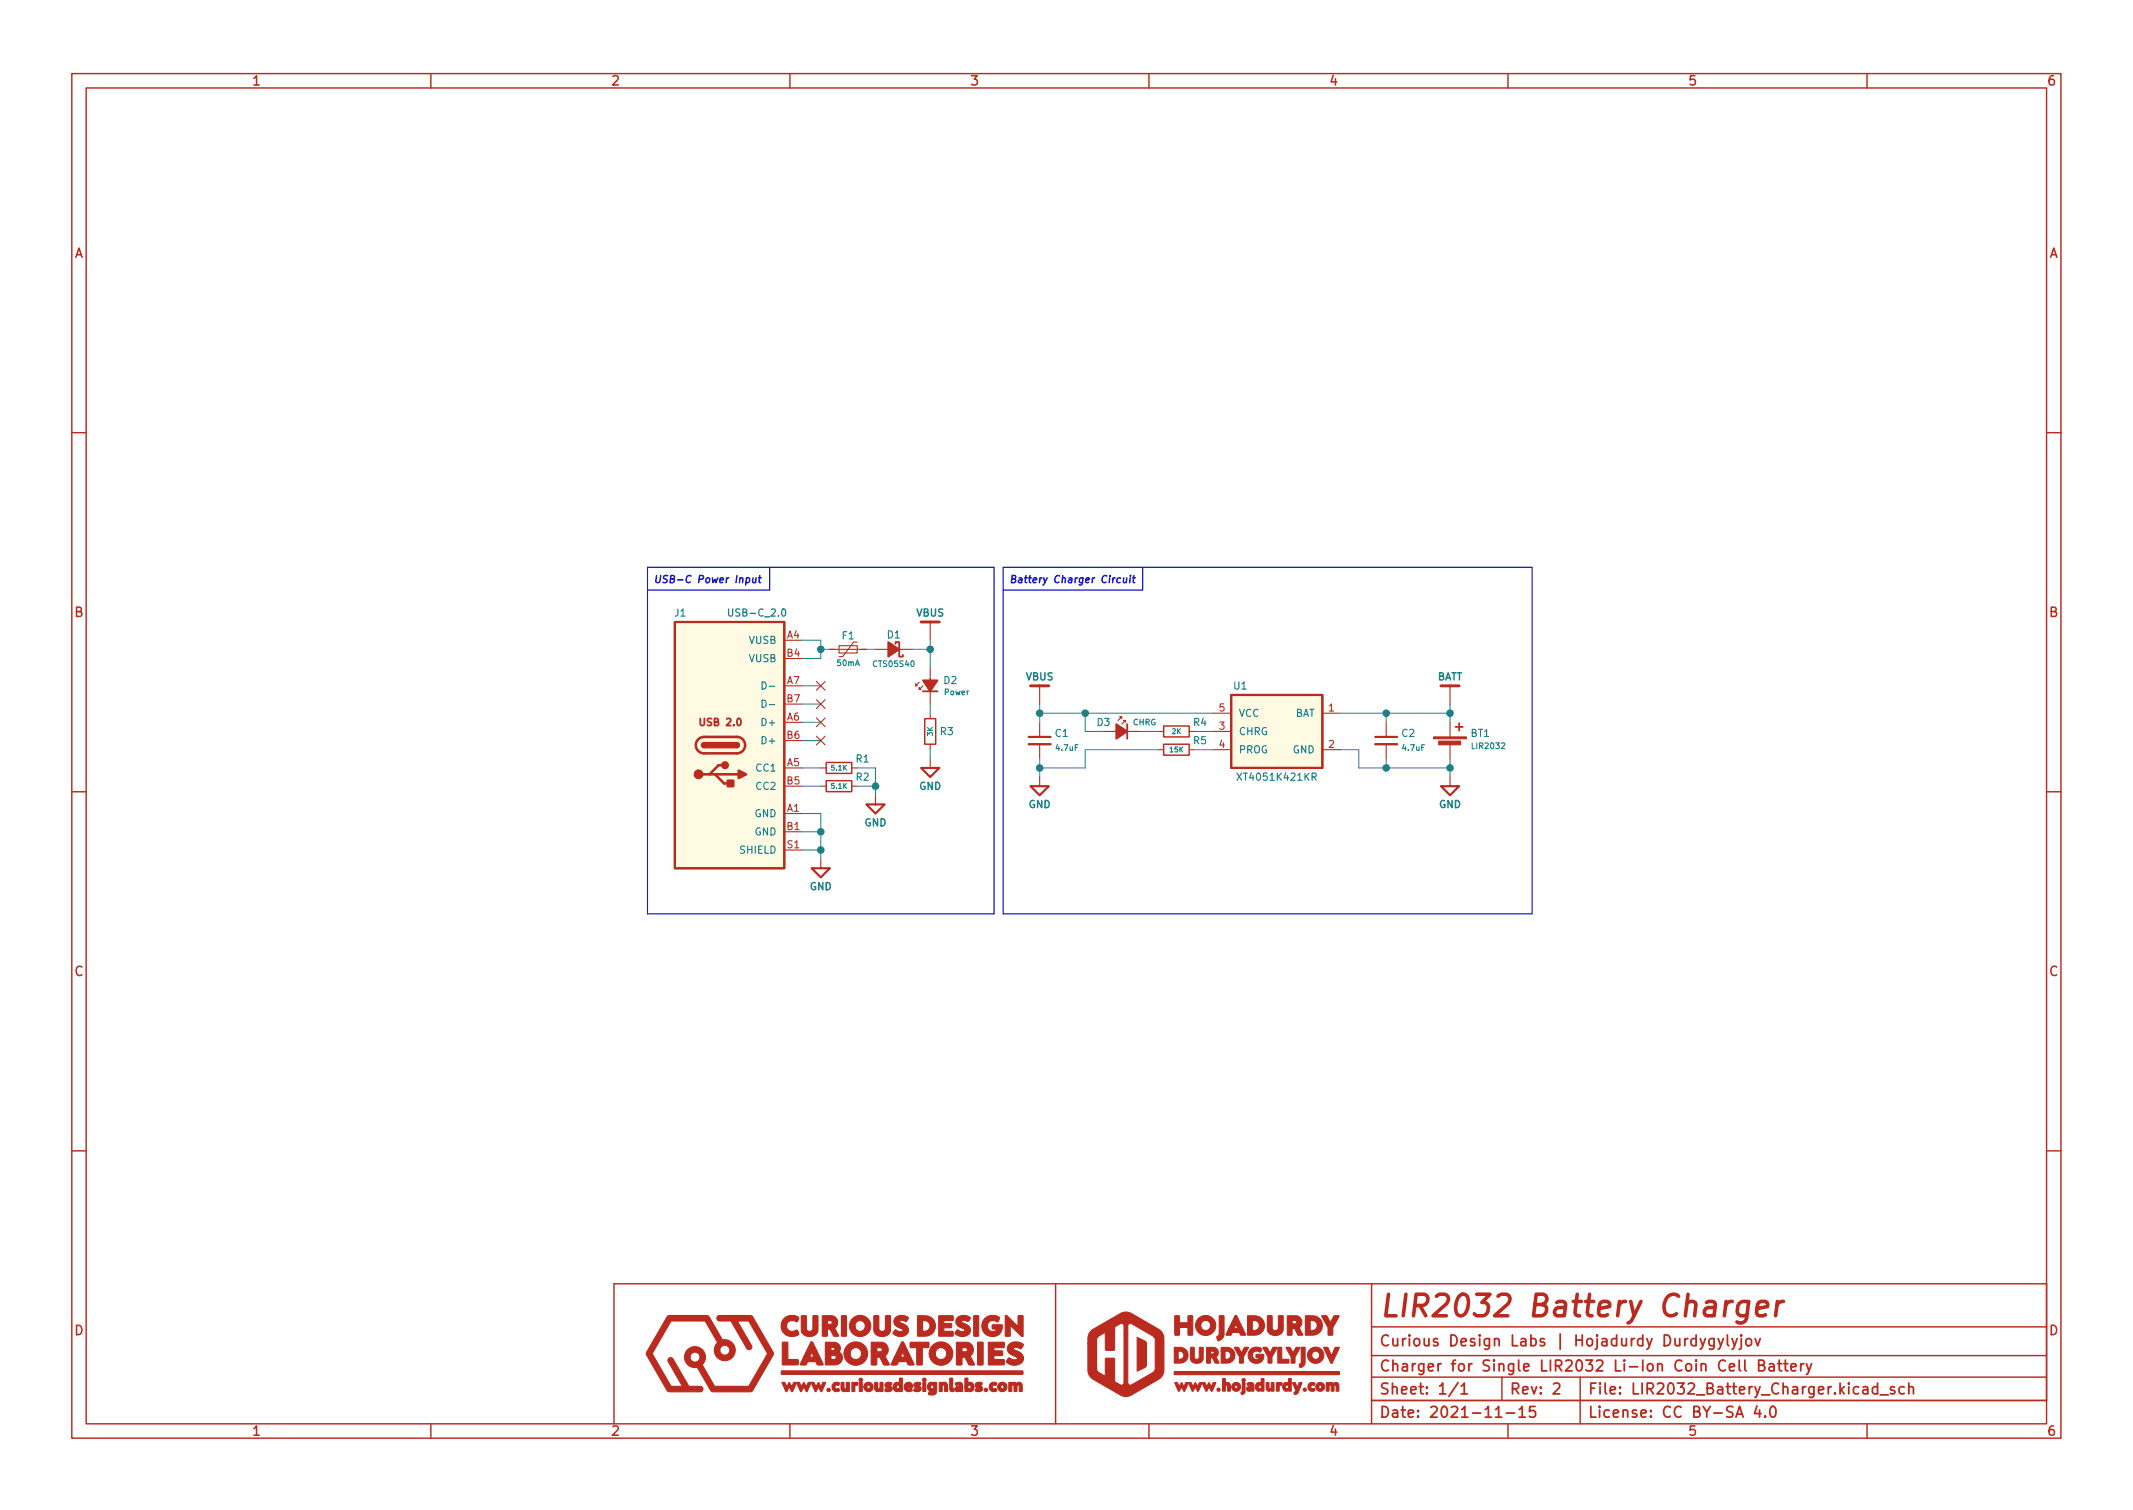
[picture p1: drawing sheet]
<svg xmlns="http://www.w3.org/2000/svg" width="297mm" height="210mm" viewBox="0 0 297 210" stroke-linecap="round" stroke-linejoin="round" font-family="sans-serif">
<g fill="none" stroke="#ba2a1f" stroke-width=".2">
<path d="M10 10.2h277v190.1h-277zM12 12.2h273v186.1h-273zM60 10.2v2M110 10.2v2M160 10.2v2M210 10.2v2M260 10.2v2M10 60.2h2M285 60.2h2M10 110.2h2M115.1 108.7h3.5v1.5h-3.5zM115.1 106.2h3.5v1.5h-3.5z"/>
<path d="M128.8 100.1h1.5v3.5h-1.5zM162.1 103.6h3.5v1.6h-3.5zM162.1 101.1h3.5v1.5h-3.5zM285 110.2h2M10 160.2h2M147 178.8v19.5M191 178.8h94v16.2h-94zM191 178.8h-105.5v19.5M285 160.2h2M60 198.3v2M110 198.3v2M160 198.3v2"/>
<path d="M191 188.8h94M191 184.8h94M191 195h94M191 191.8h94M191 195v3.3M209.2 191.8v3.2M210 198.3v2M220.1 191.8v6.5M260 198.3v2"/>
</g>
<g fill="none" stroke="#ba2a1f" stroke-width=".25">
<path d="M124.7 89.7v-.3h.5v2h.5v-.2M128.5 96.3h2.1M157 100.8v2.1M202.7 101.2h1M203.2 100.7v1M203.1 192.5l-1.3 1.9M203.5 193l.4-.4v1.5M203.5 194.1h.8M208.3 197.3h.8M209.8 196.8h1.1M211.6 196.3l.4-.5v1.5M211.6 197.3h.8"/>
<path d="M213.8 195.8h-.7l-.1 .7 .2-.1 .5 .1 .1 .2v.5l-.2 .1h-.4l-.2-.1M216.3 192.7l.3-.1 .5 .1a.41 .41 0 0 1 0 .5l-.8 .9h.9M236.2 186.5l-.4-.1-.3 .3v.4l.1 .2 .2 .1 .4-.1M236.2 185.9v1.5M236.8 186.4l.3 1M237.5 186.4l-.5 1.3-.2 .2M238.7 186.4v1.2a.41 .41 0 0 1-.6 .2M238.7 186.5l-.4-.1-.3 .3v.4l.1 .2 .2 .1 .4-.1M239.3 186.4l.3 1M240 186.4l-.5 1.3-.2 .2M240.3 189.5a.6 .6 0 0 0-.8 0 .6 .6 0 0 0-.2 .7 .56 .56 0 0 0 .3 .6 .56 .56 0 0 0 .7-.1M240.6 185.9v1.3l.2 .2"/>
<path d="M240.8 190.4l.8-.2-.1-.2-.4-.1-.3 .2 .1 .7 .2 .1 .4-.1M241.2 186.4l.4 1M241.9 186.4l-.5 1.3-.2 .2M242.2 189.4v1.3l.2 .2M242.5 186.4v1.3l-.1 .1-.2 .1M242.5 185.9l-.1 .1h.1h.1l-.1-.1v.1M243 189.4v1.3l.2 .2M243.3 186.5a.41 .41 0 0 1 .6 .2v.4a.41 .41 0 0 1-.4 .3 .41 .41 0 0 1-.4-.3v-.4zM244.4 186.4l.4 1 .3-1M244.7 195.8l-.4 1h.9M244.9 190.1l.7-.1a.36 .36 0 0 0 .1-.3 .36 .36 0 0 0-.3-.3h-.5v1.5h.6a.4 .4 0 0 0 .3-.4 .4 .4 0 0 0-.4-.4M245 196.3v1"/>
<path d="M245.8 197.2l.1 .1h-.1h-.1l.1-.1v.1M246.4 190l.2-.1 .4 .1 .1 .9M246.7 195.9a.36 .36 0 0 1 .5 .2 .77 .77 0 0 1-.4 1.2 1 1 0 0 1-.1-1.4zM247.1 190.2l-.5 .1a.29 .29 0 0 0-.3 .3 .29 .29 0 0 0 .3 .3l.5-.1M247.6 189.9h.5M247.8 189.4v1.3v.1l.3 .1M248.4 189.9h.6M248.6 189.4v1.3l.1 .1 .3 .1M249.4 190.4l.7-.2v-.2l-.5-.1-.2 .2 .1 .7 .1 .1 .5-.1M250.8 189.9v1M251.2 189.9l-.3 .1-.1 .2M251.6 189.9l.3 1"/>
<path d="M252.3 189.9l-.5 1.3-.2 .2M261.5 193.2l-.5-.1-.3 .3v.4l.2 .2 .1 .1 .5-.1M261.5 192.6v1.5M261.8 194.2h1.2M263.8 193.2l-.3-.1-.3 .2 .1 .2 .5 .2 .1 .1-.1 .2-.1 .1-.5-.1M265.2 193.2l-.5-.1-.2 .3v.4l.1 .2 .1 .1 .5-.1M265.8 193.2a.37 .37 0 0 1 .7 .1v.8M265.8 192.6v1.5"/>
</g>
<path d="M241.2 181.2a.89 .89 0 0 0-.9 .6M243.5 181.4a.99 .99 0 0 0-1.5 .4l-.1 .8 .2 .5 .3 .1h.6l.3-.1M243.5 181.2l-.3 2.4a.9 .9 0 0 1-1.3 .5M244.7 182.2l1.4-.3 .1-.3-.1-.2-.3-.2h-.6l-.3 .2-.1 .2-.2 1.2 .1 .3 .3 .1h.6l.3-.1M247.5 181.2l-.2 2M248.4 181.2a.89 .89 0 0 0-1 .6" fill="none" stroke="#ba2a1f" stroke-width=".5"/>
<g fill="#ba2a1f" stroke="#ba2a1f" stroke-width=".15">
<path d="M152 185.3l4.1-2.4 .7-.2 .7 .2 3.9 2.2a1.57 1.57 0 0 1 .7 1.5v4.3a2.4 2.4 0 0 1-1.5 1.6l-3.1 1.8-.9 .1-.6-.1-3.7-2.2a1.56 1.56 0 0 1-.8-1.2v-3.8h1.2v3.5l.1 .3 .3 .2 .8 .4v-2.3l.1-.1h1.2v3.2l.7 .5a.37 .37 0 0 0 .4 0 .37 .37 0 0 0 .2-.4v-6.6h.6v6.8a.47 .47 0 0 0 .8 .1l2.6-1.6 .3-.3 .1-4.2-.1-.3-.2-.3-3.1-1.7a.36 .36 0 0 0-.4 .4v1.1h-.6v-1.2a.49 .49 0 0 0-.8-.1l-.5 .3v3.1l-.1 .1h-1l-.2-.1v-2.3l-1 .6-.2 .3v.6h-1.2v-.5a1.58 1.58 0 0 1 .5-1.3z"/>
<path d="M173 192.5h.4v1.3a.32 .32 0 0 1-.2 .3 .32 .32 0 0 1-.4-.1v-.1l.2-.2z"/>
<path d="M180 192.5h.4l.3 .7 .2-.7h.2a.14 .14 0 0 1 .2 .1 .14 .14 0 0 1-.1 .1l-.3 .9a.46 .46 0 0 1-.7 .5 .24 .24 0 0 1 .2-.4z"/>
<path d="M163.6 192.5h.2a.6 .6 0 0 1 .4 .6l.3-.6 .4 .6 .1-.3a.27 .27 0 0 1 .2-.3 .27 .27 0 0 1 .3 .1l-.4 .8a.26 .26 0 0 1-.2 .3l-.4-.6-.1 .3a.29 .29 0 0 1-.3 .3z"/>
<path d="M165.5 192.5h.4l.2 .6 .3-.6 .4 .6 .1-.3a.27 .27 0 0 1 .2-.3 .27 .27 0 0 1 .3 .1l-.4 .8a.25 .25 0 0 1-.2 .3l-.3-.6-.2 .3a.29 .29 0 0 1-.3 .3z"/>
<path d="M167.4 192.5h.2a.61 .61 0 0 1 .4 .6l.3-.6 .4 .6 .1-.3a.27 .27 0 0 1 .2-.3 .27 .27 0 0 1 .3 .1l-.3 .8a.25 .25 0 0 1-.3 .3l-.3-.6-.3 .6a.19 .19 0 0 1-.2 0 .19 .19 0 0 1-.1-.2z"/>
<path d="M171.7 192.7a.61 .61 0 0 1 1 .1 .61 .61 0 0 1-.4 .9 .61 .61 0 0 1-.8-.6h.4a.21 .21 0 0 0 .3 .2 .21 .21 0 0 0 .1-.4 .22 .22 0 0 0-.4 .2h-.4z"/>
<path d="M173.7 192.6a.54 .54 0 0 1 .7-.1 .54 .54 0 0 1 .2 .6v.3a.2 .2 0 0 1-.1 .3 .2 .2 0 0 1-.2-.1l-.1 .1a.34 .34 0 0 1-.4 0 .34 .34 0 0 1-.2-.4l.5 .1 .1-.1v-.1l-.6 .1 .2-.2 .4-.1-.1-.2-.3 .1z"/>
<path d="M175.6 192h.4v1.6l-.1 .1a.17 .17 0 0 1-.2 0 .17 .17 0 0 1-.1-.1 .48 .48 0 0 1-.5 .1 .48 .48 0 0 1-.3-.6h.4a.22 .22 0 0 0 .3 .2 .22 .22 0 0 0 .1-.4 .22 .22 0 0 0-.4 .2h-.4a.48 .48 0 0 1 .3-.5 .48 .48 0 0 1 .5 .1z"/>
<path d="M176.3 192.5h.4v.8l.2 .1 .1-.2v-.7h.4v1.2h-.3v-.2a.44 .44 0 0 1-.6 .1 .44 .44 0 0 1-.2-.5z"/>
<path d="M179.4 192h.4v1.6l-.1 .1a.17 .17 0 0 1-.2 0 .17 .17 0 0 1 0-.1 .48 .48 0 0 1-.6 .1 .48 .48 0 0 1-.3-.6h.4a.22 .22 0 0 0 .3 .2 .22 .22 0 0 0 .1-.4 .22 .22 0 0 0-.4 .2h-.4a.48 .48 0 0 1 .3-.5 .48 .48 0 0 1 .5 .1z"/>
<path d="M182.3 192.7a.45 .45 0 0 1 .4-.3 .45 .45 0 0 1 .4 .3 .21 .21 0 0 1-.1 .2 .21 .21 0 0 1-.3 0 .27 .27 0 0 0-.1 .4 .27 .27 0 0 0 .4 0 .26 .26 0 0 1 .1 .4 .26 .26 0 0 1-.4 0 .63 .63 0 0 1-.5-.4 .63 .63 0 0 1 .1-.6z"/>
<path d="M183.4 192.7a.62 .62 0 0 1 1 .1 .62 .62 0 0 1-.4 .9 .62 .62 0 0 1-.7-.6h.3a.22 .22 0 0 0 .4 .2 .22 .22 0 0 0 0-.4 .22 .22 0 0 0-.4 .1l-.3 .1z"/>
<path d="M170.3 192h.3v.7a.43 .43 0 0 1 .6-.1 .43 .43 0 0 1 .1 .5v.6h-.3v-.7a.17 .17 0 0 0-.3-.1 .17 .17 0 0 0-.1 .2v.6h-.3z"/>
<path d="M177.7 192.6l.4-.1v.2a.23 .23 0 0 1 .3-.2 .23 .23 0 0 1 .2 .3 .23 .23 0 0 1-.4 .1l-.1 .8h-.3z"/>
<path d="M184.7 192.5h.3l.1 .2a.34 .34 0 0 1 .6 0 .48 .48 0 0 1 .6-.1 .48 .48 0 0 1 .2 .6l-.1 .5h-.3v-.6a.17 .17 0 0 0-.1-.2 .17 .17 0 0 0-.2 .1v.7h-.1h-.3v-.7a.16 .16 0 0 0-.2-.1 .16 .16 0 0 0-.1 .2v.5a.2 .2 0 0 1-.2 .1 .2 .2 0 0 1-.2-.1z"/>
<path d="M163.5 191h22.9h.1v.2v.2h-.2h-22.7z"/>
<path d="M181.2 187.6l.6 .1-.1 2.1a.56 .56 0 0 1-.7 .5 .48 .48 0 0 1 .2-.6z"/>
<path d="M184.3 187.6h.6l.5 1.2 .5-1.2h.6l-.8 1.9a.26 .26 0 0 1-.3 .3z"/>
<path d="M165.8 187.6h.3a.17 .17 0 0 1 .2 0 .17 .17 0 0 1 0 .2v1.3a.36 .36 0 0 0 .5 .2 .36 .36 0 0 0 .2-.4v-1.3h.5l.1 1.6a.91 .91 0 0 1-1 .6 .91 .91 0 0 1-.8-.8z"/>
<path d="M174.1 187.9a1.09 1.09 0 0 1 1.6 0 .25 .25 0 0 1-.1 .3 .25 .25 0 0 1-.3 0 .58 .58 0 0 0-.8 .1 .58 .58 0 0 0 .1 .8 .58 .58 0 0 0 .8-.1h-.5l.1-.4h1a1.09 1.09 0 0 1-1.2 1.2 1.09 1.09 0 0 1-.9-1.4z"/>
<path d="M182.4 187.9a1.13 1.13 0 0 1 1.8 .2 1.13 1.13 0 0 1-.7 1.7 1.13 1.13 0 0 1-1.4-1.1h.6a.55 .55 0 0 0 .8 .5 .55 .55 0 0 0 0-.9 .55 .55 0 0 0-.8 .3v.1h-.6l.1-.4z"/>
<path d="M168 187.6h1a.78 .78 0 0 1 .6 .6 .78 .78 0 0 1-.2 .8l.3 .6a.17 .17 0 0 1 0 .2 .17 .17 0 0 1-.2 0h-.3l-.4-.7h-.2v.7h-.6v-1.3h.8a.22 .22 0 0 0 .3-.2 .22 .22 0 0 0-.4-.2h-.1v.4h-.6z"/>
<path d="M171.9 187.6h.6l.4 .8 .4-.8h.3a.16 .16 0 0 1 .3 .1 .15 .15 0 0 1-.1 .2l-.3 .4a1.49 1.49 0 0 0-.3 1.4l-.1 .1h-.5a1.85 1.85 0 0 0-.5-1.7z"/>
<path d="M175.9 187.6h.5l.5 .8 .4-.8h.3a.15 .15 0 0 1 .2 .1 .15 .15 0 0 1-.1 .2l-.2 .4a1.49 1.49 0 0 0-.4 1.4l-.1 .1h-.4a1.85 1.85 0 0 0-.5-1.7z"/>
<path d="M179.1 187.6h.6l.4 .8 .4-.8h.3a.16 .16 0 0 1 .3 .1 .15 .15 0 0 1-.2 .2l-.2 .4a1.49 1.49 0 0 0-.4 1.4v.1h-.5a1.77 1.77 0 0 0-.5-1.7z"/>
<path d="M163.5 187.6h.9a1.11 1.11 0 0 1 1 1.3 1.11 1.11 0 0 1-1.3 .9h-.6v-1.7h.6v1.2h.1a.57 .57 0 0 0 .7-.6 .57 .57 0 0 0-.7-.6h-.7z"/>
<path d="M170.1 187.6h.8a1.11 1.11 0 0 1 1.1 1.3 1.11 1.11 0 0 1-1.4 .9h-.5v-1.7h.5v1.2h.2a.57 .57 0 0 0 .6-.6 .57 .57 0 0 0-.7-.6h-.6z"/>
<path d="M178 187.6h.5v1.7h1v.5h-1.5z"/>
<path d="M169.8 183.2l.7 .1v2.5a.81 .81 0 0 1-.9 .8 .43 .43 0 0 1 .1-.7z"/>
<path d="M166.9 183.6a1.4 1.4 0 0 1 2.2 .3 1.4 1.4 0 0 1-.8 2 1.4 1.4 0 0 1-1.8-1.3h.7a.68 .68 0 0 0 1 .5 .68 .68 0 0 0 .1-1.1 .68 .68 0 0 0-1.1 .5v.1h-.7a1.34 1.34 0 0 1 .4-1z"/>
<path d="M176.5 183.2h.7v1.8a.44 .44 0 0 0 .4 .3 .44 .44 0 0 0 .4-.4v-1.7h.6l.1 2a1.15 1.15 0 0 1-1.2 .8 1.15 1.15 0 0 1-1-.9z"/>
<path d="M163.6 183.2l.7 .1v.9h1.1v-1h.7v2.7h-.7v-1.1h-1.1v1.1h-.7z"/>
<path d="M172 183.2a.28 .28 0 0 1 .4 .3l1 2.2a.16 .16 0 0 1 .1 .2 .16 .16 0 0 1-.3 0h-.4l-.2-.4h-1l-.2 .4h-.5a.14 .14 0 0 1-.2-.1 .14 .14 0 0 1 .1-.1l.3-.7h1.3l-.3-.6-.3 .6h-.7z"/>
<path d="M179.3 183.2h.9a.91 .91 0 0 1 1 .5 .91 .91 0 0 1-.3 1.1l.4 .9a.13 .13 0 0 1 .1 .1 .13 .13 0 0 1-.1 .1h-.6l-.4-.9h-.4v.9h-.6v-2h.6v.4h.3a.26 .26 0 0 0 .4-.1 .26 .26 0 0 0-.3-.3h-1z"/>
<path d="M184.1 183.2h.7l.5 1 .5-1h.5a.13 .13 0 0 1 .2 .1 .13 .13 0 0 1-.1 .1l-.3 .6a1.93 1.93 0 0 0-.5 1.8l-.1 .1h-.5a2.2 2.2 0 0 0-.6-2z"/>
<path d="M173.7 183.2h1.2a1.38 1.38 0 0 1 1.2 1.7 1.38 1.38 0 0 1-1.8 1h-.6v-2h.7v1.4a.75 .75 0 0 0 1-.8 .7 .7 0 0 0-.8-.6h-.9z"/>
<path d="M181.8 183.2h1.1a1.38 1.38 0 0 1 1.2 1.7 1.38 1.38 0 0 1-1.7 1h-.6v-2h.7v1.4a.75 .75 0 0 0 .9-.8 .71 .71 0 0 0-.7-.6h-.9z"/>
<path d="M158.4 186.2l1.2 .6 .1 .8-.1 2.6-.1 .2-1.1 .5z"/>
<path d="M129.3 192.6l.5-.1 .2 .2 .1-.2h.3v1a.67 .67 0 0 1-.3 .7 .67 .67 0 0 1-.8-.1 .23 .23 0 0 1 .1-.3 .23 .23 0 0 1 .3 .1l.3-.1v-.2l-.2 .1a.53 .53 0 0 1-.6-.6h.4a.23 .23 0 0 0 .3 .2 .23 .23 0 0 0 0-.4 .23 .23 0 0 0-.3 .2h-.4z"/>
<path d="M92.9 183.3l.3-.1h5.4l.2 .2 1.8 3.2a1.46 1.46 0 0 1 1.8 1.2 1.46 1.46 0 0 1-1.4 1.7 1.46 1.46 0 0 1-1.5-1.5h.7v.1a.69 .69 0 0 0 1.1 .5 .69 .69 0 0 0-.1-1.2 .69 .69 0 0 0-1 .6h-.7l.1-.5 .3-.6-1.7-3h-4.8l-2.6 4.6 2.6 4.5h1.6l-1.9-3.4a.42 .42 0 0 1 .3-.6 .42 .42 0 0 1 .5 .5l2 3.5h1.7l.3 .3a.41 .41 0 0 1-.5 .5l-4.4-.1-3-5v-.4z"/>
<path d="M99.9 183.3l.4-.1h4.4l3 5.1v.3l-2.9 5-.2 .2h-5.5l-2-3.4a1.46 1.46 0 0 1-1.8-1.4h.8a.69 .69 0 0 0 1.1 .5 .69 .69 0 0 0-.1-1.1 .69 .69 0 0 0-1 .6l-.8-.1a1.48 1.48 0 0 1 2.1-1.2 1.48 1.48 0 0 1 .4 2.4l1.7 2.9h4.8l2.6-4.5-2.6-4.6h-1.6l1.9 3.3a.43 .43 0 0 1-.1 .7 .43 .43 0 0 1-.6-.4l-2.1-3.6h-1.7l-.3-.3z"/>
<path d="M108.9 192.5h.4l.3 .6 .3-.6 .4 .6 .1-.3a.34 .34 0 0 1 .1-.3 .34 .34 0 0 1 .4 0l-.5 1.3h-.2l-.3-.7-.2 .3a.27 .27 0 0 1-.2 .4z"/>
<path d="M110.9 192.5h.4l.3 .6 .3-.6 .4 .6 .1-.3a.35 .35 0 0 1 .2-.3 .35 .35 0 0 1 .3 0l-.5 1.3h-.1l-.4-.7-.1 .2a.39 .39 0 0 1-.3 .5z"/>
<path d="M113 192.5h.4l.2 .6 .4-.6 .3 .6 .3-.6h.1a.18 .18 0 0 1 .3 0 .18 .18 0 0 1-.1 .3l-.3 .6a.32 .32 0 0 1-.3 .4l-.3-.7-.4 .7h-.1z"/>
<path d="M116 192.7l.4-.2a.28 .28 0 0 1 .5 .2 .23 .23 0 0 1-.2 .2 .23 .23 0 0 1-.2 0 .29 .29 0 0 0-.1 .4 .29 .29 0 0 0 .4 0 .27 .27 0 0 1 .1 .4 .27 .27 0 0 1-.4 .1 .66 .66 0 0 1-.6-.4 .66 .66 0 0 1 .1-.7z"/>
<path d="M117.1 192.5a.23 .23 0 0 1 .3-.1 .23 .23 0 0 1 .1 .3v.6l.2 .1 .2-.2v-.7h.4l-.1 1.3a.21 .21 0 0 1-.2 0 .21 .21 0 0 1-.1-.2 .47 .47 0 0 1-.6 .1 .47 .47 0 0 1-.2-.6z"/>
<path d="M120.5 192.6a.65 .65 0 0 1 1 .2 .65 .65 0 0 1-.4 .9 .65 .65 0 0 1-.8-.6h.4a.23 .23 0 0 0 .4 .2 .23 .23 0 0 0 0-.4 .23 .23 0 0 0-.4 .2h-.4z"/>
<path d="M121.8 192.5h.4v.8a.16 .16 0 0 0 .2 .1 .16 .16 0 0 0 .1-.1v-.5a.23 .23 0 0 1 .2-.3 .23 .23 0 0 1 .3 .2v1l-.4 .1v-.2a.42 .42 0 0 1-.5 .2 .42 .42 0 0 1-.3-.4z"/>
<path d="M123.3 192.6l.5-.1a.23 .23 0 0 1 .3 .1 .23 .23 0 0 1 0 .3 .23 .23 0 0 1-.3-.1l-.1 .1a.43 .43 0 0 1 .5 .3 .43 .43 0 0 1-.2 .5l-.1 .1a.51 .51 0 0 1-.7-.2 .21 .21 0 0 1 .1-.2 .21 .21 0 0 1 .3 0h.2l-.1-.1a.41 .41 0 0 1-.4-.2 .41 .41 0 0 1 0-.5z"/>
<path d="M125.3 191.9h.4v1.8l-.4 .1v-.2a.51 .51 0 0 1-.7 .1 .51 .51 0 0 1-.2-.6h.4a.23 .23 0 0 0 .4 .2 .23 .23 0 0 0 0-.4 .23 .23 0 0 0-.4 .2h-.4a.51 .51 0 0 1 .2-.6 .51 .51 0 0 1 .6 .1z"/>
<path d="M126.1 192.6l.5-.1a.59 .59 0 0 1 .5 .7h-.8a.49 .49 0 0 0 .7 .2v.2a.65 .65 0 0 1-.7 .1 .65 .65 0 0 1-.4-.7h.8a.19 .19 0 0 0-.2-.2 .19 .19 0 0 0-.2 .2h-.4z"/>
<path d="M127.4 192.6l.4-.1a.29 .29 0 0 1 .4 .2 .36 .36 0 0 1-.5 .1v.1l.5 .3a.51 .51 0 0 1-.2 .5 .51 .51 0 0 1-.5 .1l-.3-.2a.24 .24 0 0 1 .2-.3 .24 .24 0 0 1 .3 .1l.2-.1-.5-.1-.1-.2z"/>
<path d="M132.3 191.9h.4v1.4l.1 .1 .1 .2-.1 .1-.1 .1a.41 .41 0 0 1-.4-.6z"/>
<path d="M133 192.6h.1a.54 .54 0 0 1 .7-.1 .54 .54 0 0 1 .2 .5v.7v.1a.18 .18 0 0 1-.2 0 .18 .18 0 0 1-.1-.2 .37 .37 0 0 1-.5 .2 .37 .37 0 0 1-.2-.4h.4a.12 .12 0 0 0 .2 0 .12 .12 0 0 0 0-.2l-.2 .2h-.4l.2-.3a.29 .29 0 0 0 .4-.2h-.4z"/>
<path d="M134.4 191.9h.4v.7a.54 .54 0 0 1 .7 0 .54 .54 0 0 1 .1 .7 .48 .48 0 0 1-.3 .5 .48 .48 0 0 1-.5-.2l-.1 .2-.3-.1v-.6h.4a.23 .23 0 0 0 .3 .2 .23 .23 0 0 0 0-.4 .23 .23 0 0 0-.3 .2h-.4z"/>
<path d="M135.9 192.6l.3-.1h.4a.2 .2 0 0 1 .2 .2 .2 .2 0 0 1-.2 .2h-.4l.2 .1a.43 .43 0 0 1 .4 .5 .43 .43 0 0 1-.6 .3h-.1a.22 .22 0 0 1-.3-.1 .22 .22 0 0 1 .1-.3h.5l-.5-.3a.37 .37 0 0 1 0-.5z"/>
<path d="M137.9 192.7l.4-.2a.34 .34 0 0 1 .5 .2l-.1 .2a.3 .3 0 0 0-.4 0 .3 .3 0 0 0 0 .4 .3 .3 0 0 0 .4 0v.1a.23 .23 0 0 1 .1 .3 .23 .23 0 0 1-.3 .1h-.1a.66 .66 0 0 1-.6-.4 .66 .66 0 0 1 .1-.7z"/>
<path d="M139.1 192.6a.64 .64 0 0 1 1 .2 .64 .64 0 0 1-.3 .9 .64 .64 0 0 1-.9-.6h.5a.23 .23 0 0 0 .3 .2 .23 .23 0 0 0 0-.4 .23 .23 0 0 0-.3 .2h-.5z"/>
<path d="M118.6 192.5h.4v.1l.3-.1a.23 .23 0 0 1 .2 .3 .23 .23 0 0 1-.4 .1l-.1 .8h-.3z"/>
<path d="M119.7 192.5h.4l-.1 1.3-.3-.1z"/>
<path d="M128.5 192.5a.22 .22 0 0 1 .3-.1 .22 .22 0 0 1 .1 .3v1l-.4 .1z"/>
<path d="M130.8 192.5h.4v.2l.2-.2a.46 .46 0 0 1 .6 .6v.6l-.1 .1a.2 .2 0 0 1-.3 0 .2 .2 0 0 1-.1-.2v-.6l-.1-.1-.2 .1v.7h-.4z"/>
<path d="M140.5 192.5h.3l.1 .2 .3-.2a.38 .38 0 0 0 .6 0 .49 .49 0 0 1 .6 .6l-.1 .6h-.4v-.7l-.1-.1-.2 .1v.4a.25 .25 0 0 1-.2 .4 .27 .27 0 0 1-.2-.5v-.3l-.2-.1-.1 .1v.7h-.4z"/>
<path d="M108.8 190.9h33.5h.2v.3l-.1 .2h-.2h-33.2l-.2-.1z"/>
<path d="M118 187.3a1.64 1.64 0 0 1 2.6 .4 1.64 1.64 0 0 1-1 2.4 1.64 1.64 0 0 1-2.1-1.6h.9a.79 .79 0 0 0 1.2 .7 .79 .79 0 0 0 0-1.4 .79 .79 0 0 0-1.2 .6l-.9 .1 .2-.7z"/>
<path d="M129.9 187.4a1.64 1.64 0 0 1 2.5 .2 1.64 1.64 0 0 1-.9 2.5 1.64 1.64 0 0 1-2.1-1.6h.9a.79 .79 0 0 0 1.1 .6 .79 .79 0 0 0 0-1.3 .79 .79 0 0 0-1.1 .6l-.9 .1a1.6 1.6 0 0 1 .5-1.1z"/>
<path d="M140.6 187.2a1.46 1.46 0 0 1 1.9 .1l-.1 .2a.36 .36 0 0 1-.3 .3 .36 .36 0 0 1-.4-.1 .34 .34 0 0 0-.3-.1 .34 .34 0 0 0-.2 .3l.3 .2a1.09 1.09 0 0 1 1 1.3l-.1 .2a1.47 1.47 0 0 1-2.3 0l.1-.1a.38 .38 0 0 1 .4-.4 .7 .7 0 0 0 1.1 0l-.3-.2a1.24 1.24 0 0 1-1.1-1.2z"/>
<path d="M112.9 186.9h.3l1.3 2.8a.19 .19 0 0 1 .2 .2 .19 .19 0 0 1-.2 .2h-.1a.45 .45 0 0 1-.6-.2l-.2-.3h-1.1l-.1 .2a.34 .34 0 0 1-.5 .3h-.2a.18 .18 0 0 1-.3-.1 .18 .18 0 0 1 .1-.3l.4-.7h1.4l-.3-.7-.3 .7h-.8z"/>
<path d="M121.3 186.9h1.5a1.08 1.08 0 0 1 .9 .8 1.08 1.08 0 0 1-.4 1.1l.5 1.2h-.8l-.5-1h-.4v1h-.7l-.1-1.8h1.2a.29 .29 0 0 0 .4-.3 .29 .29 0 0 0-.4-.2h-.4v.5h-.8z"/>
<path d="M125.6 186.9h.2l1.4 2.8a.19 .19 0 0 1 .1 .2 .19 .19 0 0 1-.1 .2h-.1a.54 .54 0 0 1-.7-.2l-.1-.3h-1.2l-.1 .2a.34 .34 0 0 1-.5 .3h-.2a.16 .16 0 0 1-.2-.1 .16 .16 0 0 1 .1-.2l.4-.8h1.4l-.3-.7-.3 .7h-.8z"/>
<path d="M126.8 186.9l2.6 .1-.1 .6-.9 .1v2.3l-.5 .1a.17 .17 0 0 1-.2-.1 .17 .17 0 0 1 0-.1v-2.2l-.9-.1z"/>
<path d="M133.2 186.9h1.5a1.08 1.08 0 0 1 .8 .8 1.08 1.08 0 0 1-.4 1.1l.5 1a.18 .18 0 0 1 .1 .2 .18 .18 0 0 1-.3 .1l-.5-.1-.5-1h-.4v.9a.18 .18 0 0 1-.1 .2 .18 .18 0 0 1-.2 0l-.5-.1v-1.8h1.2a.29 .29 0 0 0 .3-.3 .29 .29 0 0 0-.4-.2h-.3v.5h-.8z"/>
<path d="M136.1 186.9h.8v3.1l-.1 .1-.7-.1z"/>
<path d="M109 186.9h.7v2.4h1.4l.1 .3-.1 .4h-2.2z"/>
<path d="M114.9 186.9h1.3a.81 .81 0 0 1 .7 .5 .81 .81 0 0 1-.1 .8l.1 .1a1.03 1.03 0 0 1 .3 1.3 1.03 1.03 0 0 1-1.3 .5l-.9-.1-.1-.7h1.3a.29 .29 0 0 0 .2-.4 .29 .29 0 0 0-.3-.2h-.4v.6h-.8v-1.3h1.2a.23 .23 0 0 0 .1-.3 .23 .23 0 0 0-.3-.1h-.2v.4h-.8z"/>
<path d="M137.6 186.9h2.1a.48 .48 0 0 1 .1 .7l-1.4 .1v.4h1.2v.2a.27 .27 0 0 1 0 .4 .27 .27 0 0 1-.3 .1h-.9v.5h1.4l.1 .5a.18 .18 0 0 1-.1 .2 .18 .18 0 0 1-.2 .1l-2-.1z"/>
<path d="M109.2 183.6a1.42 1.42 0 0 1 2-.1v.2a.29 .29 0 0 1-.2 .4 .29 .29 0 0 1-.4-.2 .79 .79 0 0 0-1 .9 .79 .79 0 0 0 1.3 .4l.3 .4a.23 .23 0 0 1 0 .2 .23 .23 0 0 1-.2 .1 1.51 1.51 0 0 1-1.9-.3 1.51 1.51 0 0 1 .1-2z"/>
<path d="M118.7 183.6a1.48 1.48 0 0 1 2.3 .2 1.48 1.48 0 0 1-.8 2.2 1.48 1.48 0 0 1-1.9-1.3h.8a.71 .71 0 0 0 1.1 .5 .71 .71 0 0 0 0-1.2 .71 .71 0 0 0-1.1 .6v.1h-.8l.1-.6z"/>
<path d="M124.7 183.5a1.21 1.21 0 0 1 1.8 .1 .4 .4 0 0 1-.4 .4 .48 .48 0 0 0-.8 .1l.2 .1a1.06 1.06 0 0 1 1 1.2 1.26 1.26 0 0 1-2.1 .2l.1-.2a.26 .26 0 0 1 .2-.2 .26 .26 0 0 1 .3 .1 .44 .44 0 0 0 .7-.1l-.3-.3a.91 .91 0 0 1-.7-1.4z"/>
<path d="M133.4 183.4a1.21 1.21 0 0 1 1.7 .2 .37 .37 0 0 1-.2 .4 .37 .37 0 0 1-.4-.1h-.2a.22 .22 0 0 0-.3-.1 .22 .22 0 0 0 0 .3l.4 .2a.9 .9 0 0 1 .7 1.1 .9 .9 0 0 1-1 .7 .86 .86 0 0 1-1.1-.5v-.1a.31 .31 0 0 1 .4-.3 .61 .61 0 0 0 1 0l-.3-.2a.98 .98 0 0 1-.9-1.3z"/>
<path d="M140 183.2h.2l1.6 1.5v-1.5h.7v2.9h-.2l-1.6-1.5v1.4h-.7z"/>
<path d="M111.6 183.2h.7v1.8a.47 .47 0 0 0 .5 .4 .47 .47 0 0 0 .4-.4v-1.8h.1h.6v1.7a1.2 1.2 0 0 1-.7 1.1 1.2 1.2 0 0 1-1.3-.2l-.3-.5z"/>
<path d="M121.7 183.2h.7v1.9l.2 .2 .2 .1 .3-.1 .2-.3v-1.8h.7v2.1a1.23 1.23 0 0 1-1.2 .8 1.23 1.23 0 0 1-1.1-.9z"/>
<path d="M137.2 183.6a1.47 1.47 0 0 1 2-.1v.1a.31 .31 0 0 1-.4 .4 .78 .78 0 0 0-1 0 .78 .78 0 0 0-.2 1 .78 .78 0 0 0 1.1 .3l.1-.2-.6-.1v-.5h1.3l.1 .1a1.43 1.43 0 0 1-1.6 1.5 1.43 1.43 0 0 1-1.2-1.8z"/>
<path d="M114.5 183.2h1.4a.98 .98 0 0 1 .7 .8 .98 .98 0 0 1-.3 1l.4 .9a.14 .14 0 0 1 .1 .2 .14 .14 0 0 1-.2 0l-.5-.1-.5-.9h-.4v.9h-.7v-1.6h1.1a.27 .27 0 0 0 .3-.3 .27 .27 0 0 0-.4-.2h-.3v.5h-.7z"/>
<path d="M117.2 183.2h.7v2.8l-.1 .1-.6-.1z"/>
<path d="M135.6 183.2h.7v2.8l-.1 .1-.6-.1z"/>
<path d="M127.8 183.2h1.1a1.44 1.44 0 0 1 1.4 1.6 1.44 1.44 0 0 1-1.7 1.3l-.8-.1v-.6h.9a.75 .75 0 0 0 .8-.8 .75 .75 0 0 0-.9-.7h-.1v1.5h-.7z"/>
<path d="M130.7 183.2h2v.7h-1.3v.4h1.1v.2v.4h-1.1v.5h1.3v.4a.19 .19 0 0 1 0 .2 .19 .19 0 0 1-.1 .1l-1.9-.1z"/>
<path d="M97.8 103.5l.2-.1v.7l-.3-.2z"/>
<path d="M102.6 103.4l.3 .1 .1 .3-.1 .2-.3 .1z"/>
<path d="M98 103.4h4.6v.7h-4.6z"/>
<path d="M199.6 102.6h4.6v.3h-4.6z"/>
<path d="M200.4 103.2h3v.5h-3z"/>
<circle cx="169.7" cy="193.5" r=".22"/>
<circle cx="181.7" cy="193.5" r=".22"/>
<circle cx="173.2" cy="192.2" r=".23"/>
<circle cx="115.4" cy="193.5" r=".24"/>
<circle cx="137.3" cy="193.5" r=".24"/>
<circle cx="119.9" cy="192.1" r=".25"/>
<circle cx="128.7" cy="192.1" r=".24"/>
</g>
<path d="M128.3 86.6h2.5M143.5 95.5h2.5M200.7 95.5h2.5" fill="none" stroke="#ba2a1f" stroke-width=".4"/>
<g fill="none" stroke="#ba2a1f" stroke-width=".15">
<path d="M109.2 89.1h2.6M109.2 95.5h2.6M109.2 91.7h2.6M109.2 98h2.6M113.7 100l1.2 1.2M113.7 94.9l1.2 1.2M113.7 97.4l1.2 1.2M114.9 100l-1.2 1.2M114.9 94.9l-1.2 1.2M114.9 97.4l-1.2 1.2M115.6 90.4h5M116.8 89.9h2.6v1h-2.6z"/>
<path d="M119.4 89.4h-.5l-1.6 2h-.5M121.9 90.4h5.1M128 95l-.5 .5v-.3v.3h.3M128.5 95.5l-.5 .5v-.2v.2h.3M129.5 86.6v2.5M129.5 93v5M129.5 99.3v.8M144.8 95.5v2.5M168.9 99.3h2.5M184.1 99.3h2.6M201.9 95.5v2.5M109.2 113.3h2.6"/>
<path d="M109.2 106.9h2.6M109.2 100.6h2.6M109.2 115.8h2.6M109.2 109.5h2.6M109.2 103.1h2.6M109.2 118.4h2.6M113.7 102.5l1.2 1.2M114.3 119.6v1.3M114.3 106.9h.8M114.3 109.5h.8M114.9 102.5l-1.2 1.2M118.6 106.9h.8"/>
<path d="M118.6 109.5h.8M121.9 110.7v1.3M129.5 103.6v.8M129.5 105.7v1.2M144.8 100.6v2M144.8 103.6v2.1M144.8 108.2v1.3M153.7 101.8h5M156.2 100.1v-.3h-.2h.2l-.5 .5M156.7 100.6v-.3h-.2h.2l-.5 .5M161.3 101.8h.8M161.3 104.4h.8"/>
<path d="M165.6 101.8h.8M165.6 104.4h.8M168.9 101.8h2.5M168.9 104.4h2.5M184.1 104.4h2.6M193 100.6v2M193 103.6v2.1M201.9 100.6v2.2M201.9 103.5v2.2M201.9 108.2v1.3"/>
</g>
<g fill="#ba2a1f" stroke="#ba2a1f" stroke-width=".25">
<path d="M155.4 100.8l1.6 1-1.6 1.1z"/>
<path d="M123.7 89.4l1.5 1-1.5 1z"/>
<path d="M128.5 94.7h2.1l-1.1 1.6z"/>
</g>
<path d="M143.3 103.6h3M191.5 103.6h3.1" fill="none" stroke="#ba2a1f" stroke-width=".33"/>
<path d="M94 86.6h15.2v34.3h-15.2zM171.4 96.8h12.7v10.1h-12.7zM120.6 112h2.6l-1.3 1.3zM128.3 106.9h2.5l-1.3 1.3zM143.3 102.6h3M143.5 109.5h2.5l-1.2 1.2zM191.5 102.6h3.1M200.7 109.5h2.5l-1.3 1.2zM113 120.9h2.6l-1.3 1.3z" fill="none" stroke="#ba2a1f" stroke-width=".3"/>
<g fill="#fffae1" stroke="#fffae1" stroke-width=".14">
<path d="M94 86.6h15.2v34.3h-15.2z"/>
<path d="M171.4 96.8h12.7v10.1h-12.7z"/>
</g>
<g fill="#ba2a1f" stroke="#ba2a1f" stroke-width=".36">
<path d="M102.9 107.3l1 .5-1 .5z"/>
<path d="M101.3 108.7h.8v.8h-.8z"/>
<circle cx="97.3" cy="107.8" r=".51"/>
<circle cx="101" cy="106.5" r=".38"/>
</g>
<path d="M97.3 107.8h5.6M99.6 107.8l1.2 1.3h.8M100.8 106.5h-.7l-1.3 1.3M102.6 102.6h-4.6a1.14 1.14 0 0 0-1.1 1.2 1.14 1.14 0 0 0 1.1 1.1h4.6M102.6 102.6a1.14 1.14 0 0 1 1.2 1.2 1.14 1.14 0 0 1-1.2 1.1" fill="none" stroke="#ba2a1f" stroke-width=".36"/>
<path d="M106.1 95a.51 .51 0 0 1 .6 .5 .51 .51 0 0 1-.6 .5zM106.1 97.5a.51 .51 0 0 1 .6 .5 .51 .51 0 0 1-.6 .5zM107.1 95.6h.8M107.1 98.1h.8M182.7 108.2l.5-.1 .1-.1v-.3h-.6v1M183 108.2l.3 .5" fill="none" stroke="#008484" stroke-width=".15"/>
<path d="M101.5 84.8v.8l.1 .2h.2l.2-.2v-.8M108.9 84.9l.2-.1a.53 .53 0 0 1 .3 .5 .53 .53 0 0 1-.3 .5l-.2-.1-.1-.3z" fill="none" stroke="#008484" stroke-width=".17"/>
<path d="M104 80.5h.3l.1 .4-.2 .2h-.3M104.9 80.5l-.1 .6h.3l.1-.1M105.3 80.5l-.1 .6M105.6 80.5h.4M105.8 80.1l-.1 .9 .2 .1M156.5 80.5v.6h.2l.1-.1M156.9 80.5l-.1 .6M157.4 80.5l-.1 .6M157.4 80.1v.1M157.7 80.5h.4M157.9 80.1l-.1 .9 .2 .1" fill="none" stroke="#0000c2" stroke-width=".2"/>
<path d="M90.2 79h48.2v48.2h-48.2zM107.2 79v3.2h-17M139.7 79h73.7v48.2h-73.7zM159.1 79v3.2h-19.4" fill="none" stroke="#0000c2" stroke-width=".15"/>
<g fill="none" stroke="#437584" stroke-width=".15">
<path d="M111.8 89.1h2.5v2.6h-2.5M111.8 95.5h2.5M111.8 98h2.5M114.3 90.4h1.3M120.6 90.4h1.3M127 90.4h2.5M129.5 89.1v3.9M129.5 98v1.3M144.8 99.3h24.1M144.8 98v2.6M151.1 99.3v2.5h2.6M186.7 99.3h15.2"/>
<path d="M193 99.3v1.3M201.9 98v2.6M111.8 106.9h2.5M111.8 113.3h2.5v6.3M111.8 118.4h2.5M111.8 115.8h2.5M111.8 109.5h2.5M111.8 103.1h2.5M111.8 100.6h2.5M119.4 106.9h2.5v3.8M119.4 109.5h2.5M129.5 104.4v1.3"/>
<path d="M144.8 105.7v2.5M158.7 101.8h2.6M161.3 104.4h-10.2v2.5h-6.3M166.4 104.4h2.5M166.4 101.8h2.5M186.7 104.4h2.5v2.5h12.7M193 105.7v1.2M201.9 105.7v2.5"/>
</g>
<g fill="#437584" stroke="#437584" stroke-width=".15">
<circle cx="201.9" cy="99.3" r=".46"/>
<circle cx="151.1" cy="99.3" r=".46"/>
<circle cx="201.9" cy="106.9" r=".46"/>
<circle cx="193" cy="99.3" r=".46"/>
<circle cx="193" cy="106.9" r=".46"/>
<circle cx="114.3" cy="118.4" r=".46"/>
<circle cx="114.3" cy="115.8" r=".46"/>
<circle cx="121.9" cy="109.5" r=".46"/>
<circle cx="114.3" cy="90.4" r=".46"/>
<circle cx="129.5" cy="90.4" r=".46"/>
<circle cx="144.8" cy="99.3" r=".46"/>
<circle cx="144.8" cy="106.9" r=".46"/>
</g>
<text font-size="4.2" fill="#ba2a1f" x="192" y="183.4">LIR2032 Battery Charger</text>
<g font-size="2.1" fill="#ba2a1f">
<text x="192" y="187.5">Curious Design Labs | Hojadurdy Durdygylyjov</text>
<text x="192" y="191">Charger for Single LIR2032 Li-Ion Coin Cell Battery</text>
<text x="192" y="197.4">Date: 2021-11-15</text>
<text x="192" y="194.2">Sheet: 1/1</text>
<text x="210.2" y="194.2">Rev: 2</text>
<text x="221.1" y="194.2">File: LIR2032_Battery_Charger.kicad_sch</text>
<text x="221.1" y="197.4">License: CC BY-SA 4.0</text>
</g>
<g font-size="1.8" fill="#ba2a1f">
<text x="35" y="11.9">1</text>
<text x="85" y="11.9">2</text>
<text x="135" y="11.9">3</text>
<text x="185" y="11.9">4</text>
<text x="235" y="11.9">5</text>
<text x="285" y="11.9">6</text>
<text x="10.3" y="35.9">A</text>
<text x="285.3" y="35.9">A</text>
<text x="10.3" y="85.9">B</text>
<text x="285.3" y="85.9">B</text>
<text x="10.3" y="135.9">C</text>
<text x="285.3" y="135.9">C</text>
<text x="10.3" y="185.9">D</text>
<text x="285.3" y="185.9">D</text>
<text x="35" y="199.9">1</text>
<text x="85" y="199.9">2</text>
<text x="135" y="199.9">3</text>
<text x="185" y="199.9">4</text>
<text x="235" y="199.9">5</text>
<text x="285" y="199.9">6</text>
</g>
<g font-size="1.4" fill="#0000c2">
<text x="90.9" y="81.2">USB-C Power Input</text>
<text x="140.5" y="81.2">Battery Charger Circuit</text>
</g>
<g font-size="1.4" fill="#008484">
<text x="94" y="85.8">J1</text>
<text x="101.9" y="85.8">USB-C_2.0</text>
<text x="104.3" y="89.6">VUSB</text>
<text x="117.3" y="89">F1</text>
<text x="123.6" y="88.9">D1</text>
<text x="127.6" y="85.8">VBUS</text>
<text x="104.3" y="92.2">VUSB</text>
<text x="131.4" y="95.2">D2</text>
<text x="142.8" y="94.7">VBUS</text>
<text x="171.8" y="96">U1</text>
<text x="200.1" y="94.7">BATT</text>
<text x="106.4" y="101.1">D+</text>
<text x="152.8" y="101.1">D3</text>
<text x="166.2" y="101.1">R4</text>
<text x="172.5" y="99.8">VCC</text>
<text x="180.3" y="99.8">BAT</text>
<text x="105.4" y="107.4">CC1</text>
<text x="106.4" y="103.6">D+</text>
<text x="119.2" y="106.2">R1</text>
<text x="131" y="102.3">R3</text>
<text x="147" y="102.6">C1</text>
<text x="166.2" y="103.6">R5</text>
<text x="172.5" y="102.3">CHRG</text>
<text x="172.5" y="104.9">PROG</text>
<text x="180.1" y="104.9">GND</text>
<text x="195.2" y="102.6">C2</text>
<text x="204.8" y="102.6">BT1</text>
<text x="105.1" y="113.8">GND</text>
<text x="105.4" y="110">CC2</text>
<text x="119.2" y="108.7">R2</text>
<text x="128" y="110">GND</text>
<text x="143.2" y="112.5">GND</text>
<text x="172.7" y="108.7">XT4051K421KR</text>
<text x="200.4" y="112.5">GND</text>
<text x="103.1" y="118.9">SHIELD</text>
<text x="105.1" y="116.3">GND</text>
<text x="120.4" y="115">GND</text>
<text x="112.8" y="123.9">GND</text>
</g>
<g font-size="1.4" fill="#ba2a1f">
<text x="109.6" y="88.9">A4</text>
<text x="109.6" y="95.2">A7</text>
<text x="109.6" y="91.4">B4</text>
<text x="97.7" y="101.1">USB 2.0</text>
<text x="109.6" y="100.3">A6</text>
<text x="109.6" y="97.8">B7</text>
<text x="169.8" y="101.6">3</text>
<text x="169.8" y="99.1">5</text>
<text x="185" y="99.1">1</text>
<text x="109.6" y="106.7">A5</text>
<text x="109.6" y="102.9">B6</text>
<text x="169.8" y="104.1">4</text>
<text x="185" y="104.1">2</text>
<text x="109.6" y="113">A1</text>
<text x="109.6" y="109.2">B5</text>
<text x="109.6" y="115.6">B1</text>
<text x="109.6" y="118.1">S1</text>
</g>
<g font-size="1.1" fill="#008484">
<text x="116.6" y="92.7">50mA</text>
<text x="121.7" y="92.9">CTS05S40</text>
<text x="131.6" y="96.8">Power</text>
<text x="157.7" y="101">CHRG</text>
<text x="147.1" y="104.5">4.7uF</text>
<text x="195.4" y="104.5">4.7uF</text>
<text x="205.1" y="104.3">LIR2032</text>
</g>
<g font-size="1" fill="#008484">
<text x="115.8" y="107.3">5.1K</text>
<text x="129.9" y="102.5" transform="rotate(-90 129.9 102.5)">3K</text>
<text x="162.9" y="104.7">15K</text>
<text x="163.2" y="102.2">2K</text>
<text x="115.8" y="109.8">5.1K</text>
</g>
</svg>
